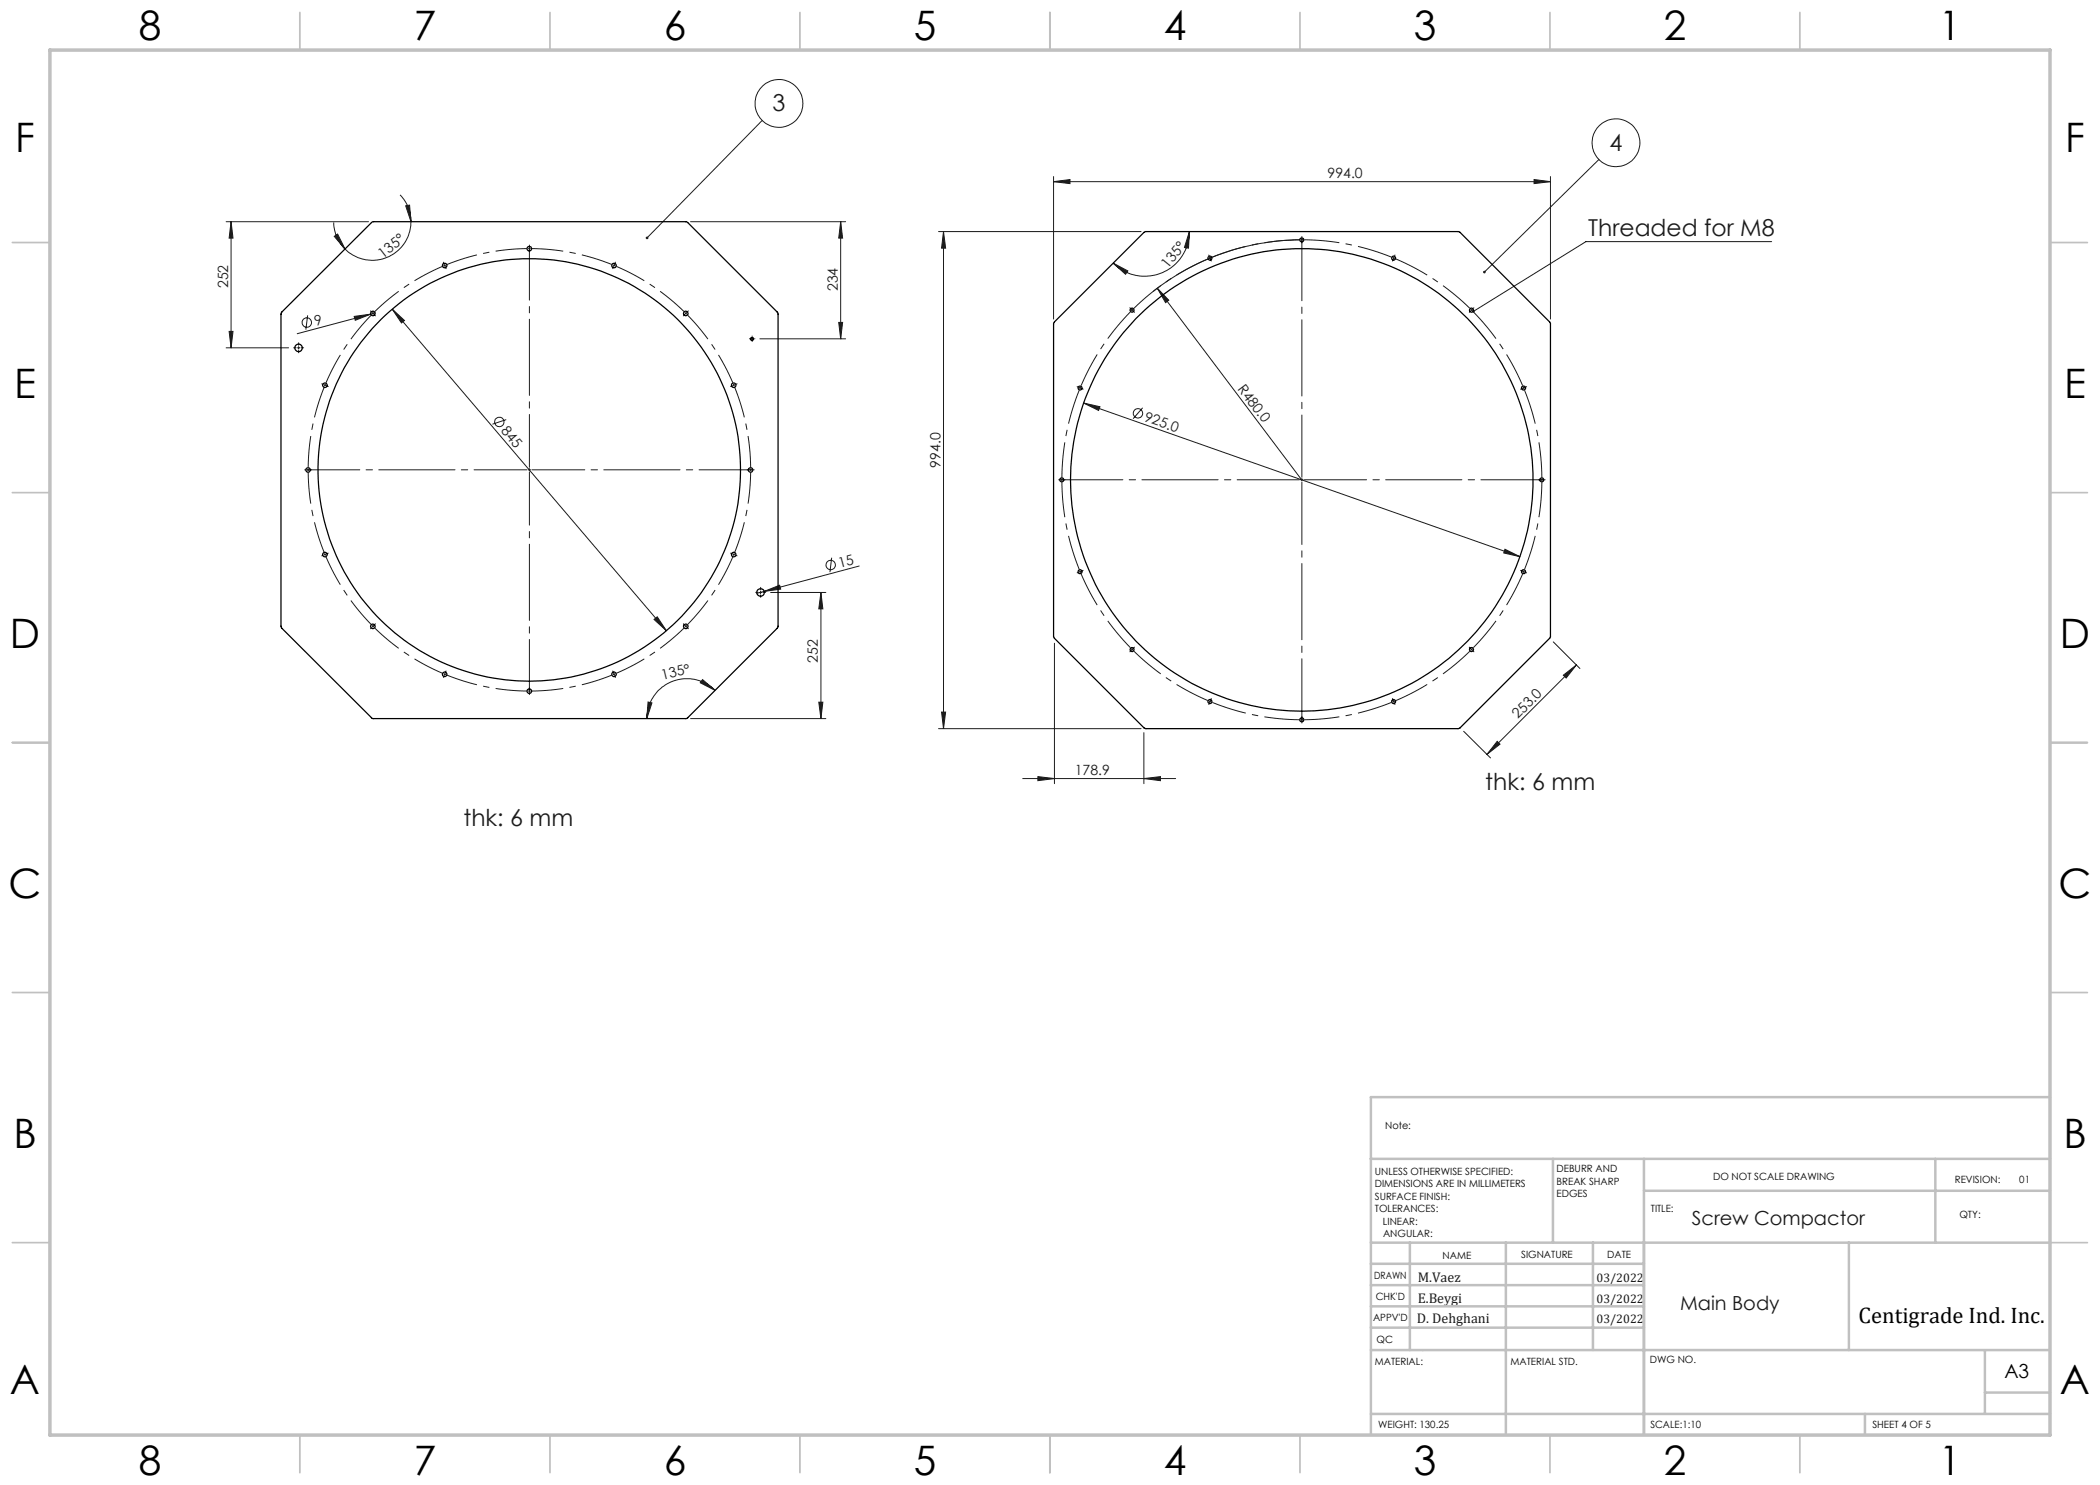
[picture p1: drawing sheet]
<svg xmlns="http://www.w3.org/2000/svg" width="420mm" height="297mm" viewBox="0 0 420 297" stroke-linecap="round" stroke-linejoin="round" font-family="sans-serif">
<g fill="none" stroke="#191924" stroke-width=".2">
<path d="M80 39a7.6 7.6 0 0 1 2.2 5.3M152.4 24.1l-23 23.5M210.7 36.3l3.3-.4v.8zM210.7 35.3v28.5M210.7 36.3h99.4M306.8 35.9l3.3 .4-3.3 .4zM310.1 35.3v28.5M319.8 31.9l-22.9 22.5M45.2 44.3h28.5M46.2 44.3v25.3M46.2 44.3l.4 3.3h-.8zM66.7 44.5a7.7 7.7 0 0 0 2.3 5.3"/>
<path d="M66.9 47.3l.6-.5 1.5 3zM81.1 41.2l.8-.2 .3 3.3zM82.2 44.3a7.7 7.7 0 0 1-4.8 7.2 7.7 7.7 0 0 1-8.4-1.7M88.8 52.9l.1 .2M88.9 53.1l-.2 .1M88.9 53.1l.1 .2M89.1 53l-.2 .1M138.1 44.3h31M168.1 44.3v23.5M168.1 44.3l.4 3.3h-.8zM187.7 46.3h40.5M188.7 46.3l.4 3.3h-.8z"/>
<path d="M188.7 46.3v99.4M222.6 52.6l3 1.6-.5 .7zM231.5 57.6l28.8 38.4M231.5 57.6l2.3 2.4-.7 .5zM237.9 46.3l-.2 3.3-.8-.1zM237.9 46.3a8.9 8.9 0 0 1-5.5 8.3 8.9 8.9 0 0 1-9.8-2M241.9 51.4l.1 .2M242 51.6l-.2 .1M242 51.6l.1 .3M242.2 51.5l-.2 .1M260 48a48.2 48.2 0 0 0-29.4 10.3M354.3 48.3h-37.1l-22.5 14"/>
<path d="M45.2 69.6h12.5M45.8 66.3h.8l-.4 3.3zM59.5 69.6h.5M59.7 69.3v.5M61.5 63.1l-.3 2.8M70.8 63.3l3.4-.5-3.2 1.3zM74.2 62.8l-14.8 3.9M75 62.6l-.8 .2M78.5 61.8l2.4 2.3-.6 .5zM78.5 61.8l54.8 64.3M150.2 67.8h.5M150.4 67.5v.5"/>
<path d="M152 67.8h17.1M167.7 64.5h.8l-.4 3.3zM101.2 83.9l-2.7 .9M216.7 80.6l87.3 30.7M216.7 80.6l3.3 .7-.3 .8zM228.5 81.6l-1.9 2.1M151.9 118.5h.5M152.1 118.2v.5M152.8 118.3l3.1-1.3 .2 .8zM154.1 118.5h11.1M164.2 118.5l.4 3.3h-.8zM164.2 118.5v25.2"/>
<path d="M166.3 111.5l-.3 2.9M171.8 113.2l-20.4 5.5M301 109.9l3 1.4-3.3-.7zM130.8 123.9l.6-.5 1.9 2.7zM140.5 135.9l2.5 2.2-2.9-1.5zM143 138.1a8 8 0 0 0-8.7-1.8 8 8 0 0 0-4.9 7.4M210.9 128.7v28M310.7 128.4l5.3 5.3M312.7 135l2.6-2-2.1 2.6zM315.3 133l-17.9 17.9M129.6 140.4l.8 .2-1 3.1zM138.1 143.7h27.1"/>
<path d="M163.8 140.4h.8l-.4 3.3zM187.7 145.7h40.5M188.3 142.4h.8l-.4 3.3zM204.5 155.7h30.6M207.6 155.3l3.3 .4-3.3 .4zM228.8 155.7l3.3-.4v.8zM228.8 146.5v10.2M292.7 146.3l5.4 5.3M299.4 148.3l.6 .5-2.6 2.1z"/>
<circle cx="155.8" cy="20.7" r="4.8"/>
<circle cx="323.2" cy="28.5" r="4.8"/>
<circle cx="61.4" cy="64.5" r=".95"/>
<circle cx="99.9" cy="84.4" r=".94"/>
<circle cx="227.6" cy="82.7" r=".94"/>
<circle cx="166.1" cy="113" r=".94"/>
</g>
<g fill="none" stroke="#191924" stroke-width=".2" stroke-dasharray="15.2 1.3 1.3 1.3" stroke-linecap="butt">
<path d="M105.9 49.7h-.3M105.9 49.7h.2M122.8 53.1l-.2-.1M122.8 53.1l.2 .1M260.4 48h-.3M260.4 48h.2M278.7 51.6l-.2-.1M278.7 51.6l.3 .1M65 77l-.1 .3M65 77l.1-.2M74.6 62.7l-.2 .2M74.6 62.7l.2-.2"/>
<path d="M137.2 62.7l-.2-.2M137.2 62.7l.1 .2M146.8 77l-.1-.2M146.8 77l.1 .3M216 77.6l-.1 .2M216 77.6l.1-.2M226.4 62l-.1 .2M226.4 62l.2-.2M294.3 62l-.2-.2M294.3 62l.2 .2M304.7 77.6l-.1-.2M304.7 77.6l.1 .2"/>
<path d="M61.6 94v.2M61.6 94v-.3M150.1 94v-.3M150.1 94v.2M212.4 96v.2M212.4 96v-.3M308.4 96v-.3M308.4 96v.2M65 110.9l.1 .2M65 110.9l-.1-.2M146.8 110.9l.1-.2M146.8 110.9l-.1 .2"/>
<path d="M216 114.3l.1 .3M216 114.3l-.1-.2M304.7 114.3l.1-.2M304.7 114.3l-.1 .3M74.6 125.3l.2 .1M74.6 125.3l-.2-.2M88.9 134.8l.3 .1M88.9 134.8l-.2-.1M105.9 138.2h.2M105.9 138.2h-.3M122.8 134.8l.2-.1M122.8 134.8l-.2 .1"/>
<path d="M137.2 125.3l.1-.2M137.2 125.3l-.2 .1M226.4 129.9l.2 .2M226.4 129.9l-.1-.2M294.3 129.9l.2-.2M294.3 129.9l-.2 .2M242 140.3l.2 .1M242 140.3l-.2-.1M260.4 144h.2M260.4 144h-.3M278.7 140.3l.3-.1M278.7 140.3l-.2 .1"/>
</g>
<g fill="none" stroke="#191924" stroke-width=".2" stroke-dasharray="15.2 1.3 1.3 1.3" stroke-dashoffset="8.2" stroke-linecap="butt">
<path d="M241.5 51.8a48 48 0 0 0-14.7 9.9M259.9 48a48 48 0 0 0-17.4 3.4M278.3 51.4a48 48 0 0 0-17.4-3.4M215.8 78a48 48 0 0 0-3.4 17.5M226.1 62.4a48 48 0 0 0-9.9 14.7M294 61.7a48 48 0 0 0-14.8-9.9M304.5 77.1a48 48 0 0 0-9.8-14.7M212.4 96.5a48 48 0 0 0 3.4 17.4M308.4 95.5a48 48 0 0 0-3.5-17.5M216.2 114.8a48 48 0 0 0 9.9 14.7M304.9 113.9a48 48 0 0 0 3.5-17.4M226.8 130.2a48 48 0 0 0 14.7 9.9"/>
<path d="M294.7 129.5a48 48 0 0 0 9.8-14.7M242.5 140.5a48 48 0 0 0 17.4 3.5M260.9 144a48 48 0 0 0 17.4-3.5M279.2 140.1a48 48 0 0 0 14.8-9.9"/>
</g>
<g fill="none" stroke="#191924" stroke-width=".2" stroke-dasharray="15.2 1.3 1.3 1.3" stroke-dashoffset="9" stroke-linecap="butt">
<path d="M88.5 53.3a44.2 44.2 0 0 0-13.6 9M105.4 49.7a44.2 44.2 0 0 0-16 3.2M122.4 52.9a44.3 44.3 0 0 0-16-3.2M64.8 77.5a44.3 44.3 0 0 0-3.2 16M74.2 63a44.3 44.3 0 0 0-9 13.6M136.8 62.3a44.3 44.3 0 0 0-13.5-9M146.6 76.6a44.2 44.2 0 0 0-9.1-13.6M61.6 94.5a44.2 44.2 0 0 0 3.2 15.9M150.1 93.5a44.2 44.2 0 0 0-3.1-16M65.2 111.4a44.2 44.2 0 0 0 9 13.5M147 110.4a44.3 44.3 0 0 0 3.1-15.9M74.9 125.6a44.3 44.3 0 0 0 13.6 9.1"/>
<path d="M89.4 135a44.3 44.3 0 0 0 16 3.2M106.4 138.2a44.2 44.2 0 0 0 16-3.2M123.3 134.7a44.2 44.2 0 0 0 13.5-9.1M137.5 124.9a44.3 44.3 0 0 0 9.1-13.5"/>
</g>
<g fill="none" stroke="#191924" stroke-width=".2" stroke-dasharray="15.2 1.3 1.3 1.3">
<path d="M88.8 52.6l-.1-.2M89.1 53.5l.1 .2M105.9 49.7v-.2M105.9 49.7v.3M105.9 49.2v-.2M105.9 50.2v.2M122.6 53.5l-.1 .2M122.8 53.1l.1-.2M122.8 53.1l-.1 .2M123 52.6l.1-.2M241.8 51.1v-.1M242.2 52.1l.1 .1"/>
<path d="M260.4 48v-.3M260.4 48v.2M260.4 47.5v-.2M260.4 48.5v.1M278.6 52.1l-.1 .1M278.7 51.6l.1-.2M278.7 51.6l-.1 .2M278.9 51.1l.1-.1M59.2 69.6h-.5M59.7 69.1v-.5M59.7 70.1v.5M60.2 69.6h.5"/>
<path d="M64.5 76.8h-.1M65 77l-.2-.1M65 77l.2 .1M65.5 77.2l.1 .1M74.2 62.3l-.1-.1M74.6 62.7l-.2-.2M74.6 62.7l.2 .2M74.9 63l.2 .2M136.8 63l-.1 .2M137.2 62.7l.1-.2M137.2 62.7l-.2 .2M137.5 62.3l.2-.1"/>
<path d="M146.3 77.2l-.2 .1M146.8 77l.2-.1M146.8 77l-.3 .1M147.2 76.8h.2M149.9 67.8h.1M150.4 67.3v-.1M150.4 68.3h.1M150.9 67.8h.1M215.6 77.4l-.2-.1M216 77.6l-.2-.1M216 77.6l.3 .1M216.5 77.8h.1"/>
<path d="M226.1 61.7l-.1-.1M226.4 62l-.1-.2M226.4 62l.2 .2M226.8 62.4l.1 .1M294 62.4l-.1 .1M294.3 62l.2-.2M294.3 62l-.2 .2M294.7 61.7l.1-.1M304.3 77.8h-.2M304.7 77.6l.3-.1M304.7 77.6l-.2 .1M305.2 77.4l.1-.1"/>
<path d="M61.1 94h-.2M61.6 94h-.2M61.6 94h.3M62.1 94h.2M105.9 94v-.3M105.9 94h-.3M105.9 94v.2M105.9 94h.2M149.6 94h-.2M150.1 94h.3M150.1 94h-.2M150.6 94h.2"/>
<path d="M211.9 96h-.2M212.4 96h-.3M212.4 96h.2M212.9 96h.1M260.4 96v-.3M260.4 96h-.3M260.4 96v.2M260.4 96h.2M307.9 96h-.2M308.4 96h.2M308.4 96h-.3M308.9 96h.1"/>
<path d="M64.5 111.1l-.1 .1M65 110.9l-.2 .1M65 110.9l.2-.1M65.5 110.7l.1-.1M146.3 110.7l-.2-.1M146.8 110.9l.2 .1M146.8 110.9l-.3-.1M147.2 111.1l.2 .1M151.6 118.5h-.5M152.1 118v-.5M152.1 119v.5M152.6 118.5h.5"/>
<path d="M215.6 114.5l-.2 .1M216 114.3l-.2 .1M216 114.3l.3-.1M216.5 114.1h.1M304.3 114.1h-.2M304.7 114.3l.3 .1M304.7 114.3l-.2-.1M305.2 114.5l.1 .1M74.2 125.6l-.1 .1M74.6 125.3l-.2 .1M74.6 125.3l.2-.2M74.9 124.9l.2-.1"/>
<path d="M88.8 135.3l-.1 .2M88.9 134.8v.3M88.9 134.8l.1-.2M89.1 134.4l.1-.2M105.9 138.2v.3M105.9 138.2v-.2M105.9 138.7v.2M105.9 137.7v-.2M122.6 134.4l-.1-.2M122.8 134.8l.1 .3M122.8 134.8l-.1-.2M123 135.3l.1 .2"/>
<path d="M136.8 124.9l-.1-.1M137.2 125.3l.1 .1M137.2 125.3l-.2-.2M137.5 125.6l.2 .1M226.1 130.2l-.1 .2M226.4 129.9l-.1 .2M226.4 129.9l.2-.2M226.8 129.5l.1-.1M242.2 139.8l.1-.1M278.6 139.8l-.1-.1M294 129.5l-.1-.1M294.3 129.9l.2 .2"/>
<path d="M294.3 129.9l-.2-.2M294.7 130.2l.1 .2M241.8 140.8v.1M242 140.3l-.1 .2M242 140.3l.1-.2M260.4 144v.2M260.4 144v-.3M260.4 144.5v.1M260.4 143.5v-.2M278.7 140.3l.1 .2M278.7 140.3l-.1-.2M278.9 140.8l.1 .1"/>
</g>
<path d="M259.9 96h-47.8M260.4 95.5v-47.8M260.4 96.5v47.7M260.9 96h47.7" fill="none" stroke="#191924" stroke-width=".2" stroke-dasharray="15.2 1.3 1.3 1.3" stroke-dashoffset="2.8"/>
<path d="M105.4 94h-44M105.9 93.5v-44M105.9 94.5v44M106.4 94h44" fill="none" stroke="#191924" stroke-width=".2" stroke-dasharray="15.2 1.3 1.3 1.3" stroke-dashoffset="4.7"/>
<g fill="none" stroke="#c0c0c0" stroke-width=".35">
<path d="M60 2.5v7.5M110 2.5v7.5M160 2.5v7.5M210 2.5v7.5M260 2.5v7.5M310 2.5v7.5M360 2.5v7.5M2.5 48.5h7.5M410 48.5h7.5M2.5 98.5h7.5M410 98.5h7.5M2.5 148.5h7.5"/>
<path d="M410 148.5h7.5M2.5 198.5h7.5M410 198.5h7.5M2.5 248.5h7.5M410 248.5h7.5M60 287v7.5M110 287v7.5M160 287v7.5M210 287v7.5M260 287v7.5M310 287v7.5M360 287v7.5"/>
</g>
<g fill="none" stroke="#c0c0c0" stroke-width=".5">
<path d="M410 219.4h-135.8v67.4M274.2 231.8h135.8M310.6 231.8v16.7M328.8 231.8v55.2M328.8 238.2h81.2M387.1 231.8v16.7M274.2 248.5h135.8M274.2 257h54.6M274.2 252.8h54.6M282 248.5v21.5M301.2 248.5v38.3M318.6 248.5v21.5"/>
<path d="M369.8 248.5v21.5M274.2 265.5h54.6M274.2 261.3h54.6M274.2 270h135.8M397 270v12.8M397 278.5h13M274.2 282.8h135.8M373 282.8v4.2"/>
</g>
<path d="M10 10h400v277h-400z" fill="none" stroke="#c0c0c0" stroke-width=".7"/>
<g fill="#191924">
<path d="M231.5 57.6l2.3 2.4-.7 .5z"/>
<path d="M70.8 63.3l3.4-.5-3.2 1.3z"/>
<path d="M152.8 118.3l3.1-1.3 .2 .8z"/>
<path d="M129.2 47.4v.4l.2-.2-.2 .2a.27 .27 0 0 0 .4-.1 .27 .27 0 0 0 0-.3 .27 .27 0 0 0-.4 0zM296.7 54.3v.3l.2-.2-.2 .2a.27 .27 0 0 0 .4 0 .27 .27 0 0 0-.1-.4 .27 .27 0 0 0-.3 .1zM294.5 62.1v.3l.2-.1-.2 .1a.27 .27 0 0 0 .3 .1 .27 .27 0 0 0 .1-.4 .27 .27 0 0 0-.4 0z"/>
<path d="M130.8 123.9l2.5 2.2-1.9-2.7zM78.5 61.8l1.8 2.8 .6-.5z"/>
<path d="M301 109.9l-.3 .7 3.3 .7zM216.7 80.6l3 1.5 .3-.8z"/>
<path d="M210.7 36.3l3.3-.4v.8zM306.8 35.9l3.3 .4-3.3 .4zM207.6 155.3l3.3 .4-3.3 .4zM228.8 155.7l3.3-.4v.8z"/>
<path d="M140.5 135.9l2.5 2.2-2.9-1.5zM129.6 140.4l.8 .2-1 3.1z"/>
<path d="M66.9 47.3l.6-.5 1.5 3zM81.1 41.2l.8-.2 .3 3.3z"/>
<path d="M299.4 148.3l.6 .5-2.6 2.1zM312.7 135l2.6-2-2.1 2.6z"/>
<path d="M222.6 52.6l3 1.6-.5 .7zM237.9 46.3l-.2 3.3-.8-.1z"/>
<path d="M163.8 140.4h.8l-.4 3.3zM164.2 118.5l.4 3.3h-.8z"/>
<path d="M167.7 64.5h.8l-.4 3.3zM168.1 44.3l.4 3.3h-.8z"/>
<path d="M188.3 142.4h.8l-.4 3.3zM188.7 46.3l.4 3.3h-.8z"/>
<path d="M46.2 44.3l.4 3.3h-.8zM45.8 66.3h.8l-.4 3.3z"/>
</g>
<g fill="none" stroke="#000" stroke-width=".25">
<path d="M228.8 46.5l.3-.2h62.6l18.3 18.2 .1 62.9-18.1 18.2-.3 .1h-62.6l-.3-.1-18-18.1-.1-62.8zM56.3 62.5l18.2-18.2h62.8l18.3 18.4v62.8l-18.3 18.2-62.9-.1-18.2-18.2v-62.6z"/>
<circle cx="88.9" cy="53.1" r=".45"/>
<circle cx="105.8" cy="49.7" r=".46"/>
<circle cx="122.8" cy="53.1" r=".45"/>
<circle cx="242" cy="51.6" r=".41"/>
<circle cx="260.3" cy="48" r=".4"/>
<circle cx="278.7" cy="51.6" r=".4"/>
<circle cx="59.7" cy="69.6" r=".76"/>
<circle cx="65" cy="77" r=".45"/>
<circle cx="74.6" cy="62.7" r=".45"/>
<circle cx="137.2" cy="62.7" r=".46"/>
<circle cx="146.7" cy="77" r=".45"/>
<circle cx="150.4" cy="67.8" r=".31"/>
<circle cx="216" cy="77.6" r=".4"/>
<circle cx="226.4" cy="62" r=".4"/>
<circle cx="294.3" cy="62" r=".4"/>
<circle cx="304.7" cy="77.6" r=".39"/>
<circle cx="61.6" cy="94" r=".45"/>
<circle cx="105.9" cy="94" r="42.2"/>
<circle cx="150.1" cy="94" r=".46"/>
<circle cx="212.4" cy="96" r=".39"/>
<circle cx="260.4" cy="96" r="46.3"/>
<circle cx="308.4" cy="96" r=".39"/>
<circle cx="65" cy="110.9" r=".45"/>
<circle cx="146.7" cy="110.9" r=".45"/>
<circle cx="152.1" cy="118.5" r=".76"/>
<circle cx="216" cy="114.3" r=".4"/>
<circle cx="304.7" cy="114.3" r=".39"/>
<circle cx="74.6" cy="125.3" r=".45"/>
<circle cx="88.9" cy="134.9" r=".45"/>
<circle cx="105.9" cy="138.2" r=".46"/>
<circle cx="122.8" cy="134.9" r=".45"/>
<circle cx="137.2" cy="125.3" r=".46"/>
<circle cx="226.4" cy="129.9" r=".4"/>
<circle cx="294.3" cy="129.9" r=".4"/>
<circle cx="242" cy="140.3" r=".41"/>
<circle cx="260.3" cy="144" r=".4"/>
<circle cx="278.7" cy="140.3" r=".4"/>
</g>
<g font-size="8.1">
<text x="27.8" y="8">8</text>
<text x="82.8" y="8">7</text>
<text x="132.8" y="8">6</text>
<text x="182.8" y="8">5</text>
<text x="232.8" y="8">4</text>
<text x="282.8" y="8">3</text>
<text x="332.8" y="8">2</text>
<text x="387.8" y="8">1</text>
<text x="3" y="30.4">F</text>
<text x="413" y="30.4">F</text>
<text x="2.8" y="79.6">E</text>
<text x="412.8" y="79.6">E</text>
<text x="2" y="129.6">D</text>
<text x="412" y="129.6">D</text>
<text x="1.7" y="179.6">C</text>
<text x="411.7" y="179.6">C</text>
<text x="2.7" y="229.6">B</text>
<text x="412.7" y="229.6">B</text>
<text x="2" y="278.9">A</text>
<text x="412" y="278.9">A</text>
<text x="27.8" y="295">8</text>
<text x="82.8" y="295">7</text>
<text x="132.8" y="295">6</text>
<text x="182.8" y="295">5</text>
<text x="232.8" y="295">4</text>
<text x="282.8" y="295">3</text>
<text x="332.8" y="295">2</text>
<text x="387.8" y="295">1</text>
</g>
<g font-size="4.7" fill="#191924">
<text x="154.5" y="22.3">3</text>
<text x="321.9" y="30.2">4</text>
<text x="317.7" y="47.2">Threaded for M8</text>
<text x="297.1" y="158">thk: 6 mm</text>
<text x="92.7" y="165.1">thk: 6 mm</text>
</g>
<text font-size="4.5" x="371.7" y="264.6">Centigrade Ind. Inc.</text>
<g font-size="3.9" fill="#191924">
<text x="338.4" y="245">Screw Compactor</text>
<text x="336" y="261.9">Main Body</text>
</g>
<text font-size="3.9" x="400.9" y="275.5">A3</text>
<g font-size="2.8" fill="#191924">
<text x="265.5" y="35.7">994.0</text>
<text x="76.5" y="51.7" transform="rotate(-38 76.5 51.7)">135°</text>
<text x="233.6" y="53.8" transform="rotate(-51 233.6 53.8)">135°</text>
<text x="45.6" y="57.7" transform="rotate(-90 45.6 57.7)">252</text>
<text x="167.5" y="58.2" transform="rotate(-90 167.5 58.2)">234</text>
<text x="63.2" y="65.1" transform="rotate(-15 63.2 65.1)">9</text>
<text x="247.4" y="77.8" transform="rotate(53 247.4 77.8)">R480.0</text>
<text x="100.1" y="86.2" transform="rotate(50 100.1 86.2)">845</text>
<text x="228.7" y="84.2" transform="rotate(19 228.7 84.2)">925.0</text>
<text x="188.1" y="93.6" transform="rotate(-90 188.1 93.6)">994.0</text>
<text x="167.9" y="113.6" transform="rotate(-15 167.9 113.6)">15</text>
<text x="132.5" y="136" transform="rotate(-14 132.5 136)">135°</text>
<text x="163.6" y="132.6" transform="rotate(-90 163.6 132.6)">252</text>
<text x="303.6" y="143.8" transform="rotate(-45 303.6 143.8)">253.0</text>
<text x="215" y="155.1">178.9</text>
<text x="283.5" y="256.3">M.Vaez</text>
<text x="283.5" y="260.6">E.Beygi</text>
<text x="283.4" y="264.6">D. Dehghani</text>
</g>
<g font-size="2.5" fill="#191924">
<text x="319.3" y="256.3">03/2022</text>
<text x="319.3" y="260.5">03/2022</text>
<text x="319.3" y="264.6">03/2022</text>
</g>
<g font-size="2">
<text x="277" y="225.8">Note:</text>
<text x="275" y="234.9">UNLESS OTHERWISE SPECIFIED:</text>
<text x="275" y="237.4">DIMENSIONS ARE IN MILLIMETERS</text>
<text x="275" y="239.9">SURFACE FINISH:</text>
<text x="311.3" y="234.5">DEBURR AND</text>
<text x="311.3" y="237">BREAK SHARP</text>
<text x="311.3" y="239.5">EDGES</text>
<text x="342.6" y="236">DO NOT SCALE DRAWING</text>
<text x="391" y="236.6">REVISION:</text>
<text x="403.9" y="236.6">01</text>
<text x="275" y="242.4">TOLERANCES:</text>
<text x="276.6" y="244.9">LINEAR:</text>
<text x="330.2" y="242.4">TITLE:</text>
<text x="391.9" y="243.7">QTY:</text>
<text x="276.6" y="247.4">ANGULAR:</text>
<text x="288.5" y="251.7">NAME</text>
<text x="304.2" y="251.7">SIGNATURE</text>
<text x="321.4" y="251.7">DATE</text>
<text x="274.8" y="255.9">DRAWN</text>
<text x="275.1" y="260.1">CHK'D</text>
<text x="274.6" y="264.2">APPV'D</text>
<text x="275.3" y="268.5">QC</text>
<text x="275" y="273">MATERIAL:</text>
<text x="302.1" y="273">MATERIAL STD.</text>
<text x="330" y="272.5">DWG NO.</text>
<text x="275.6" y="285.6">WEIGHT: 130.25</text>
<text x="330.1" y="285.6">SCALE:1:10</text>
<text x="374.5" y="285.6">SHEET 4 OF 5</text>
</g>
</svg>
